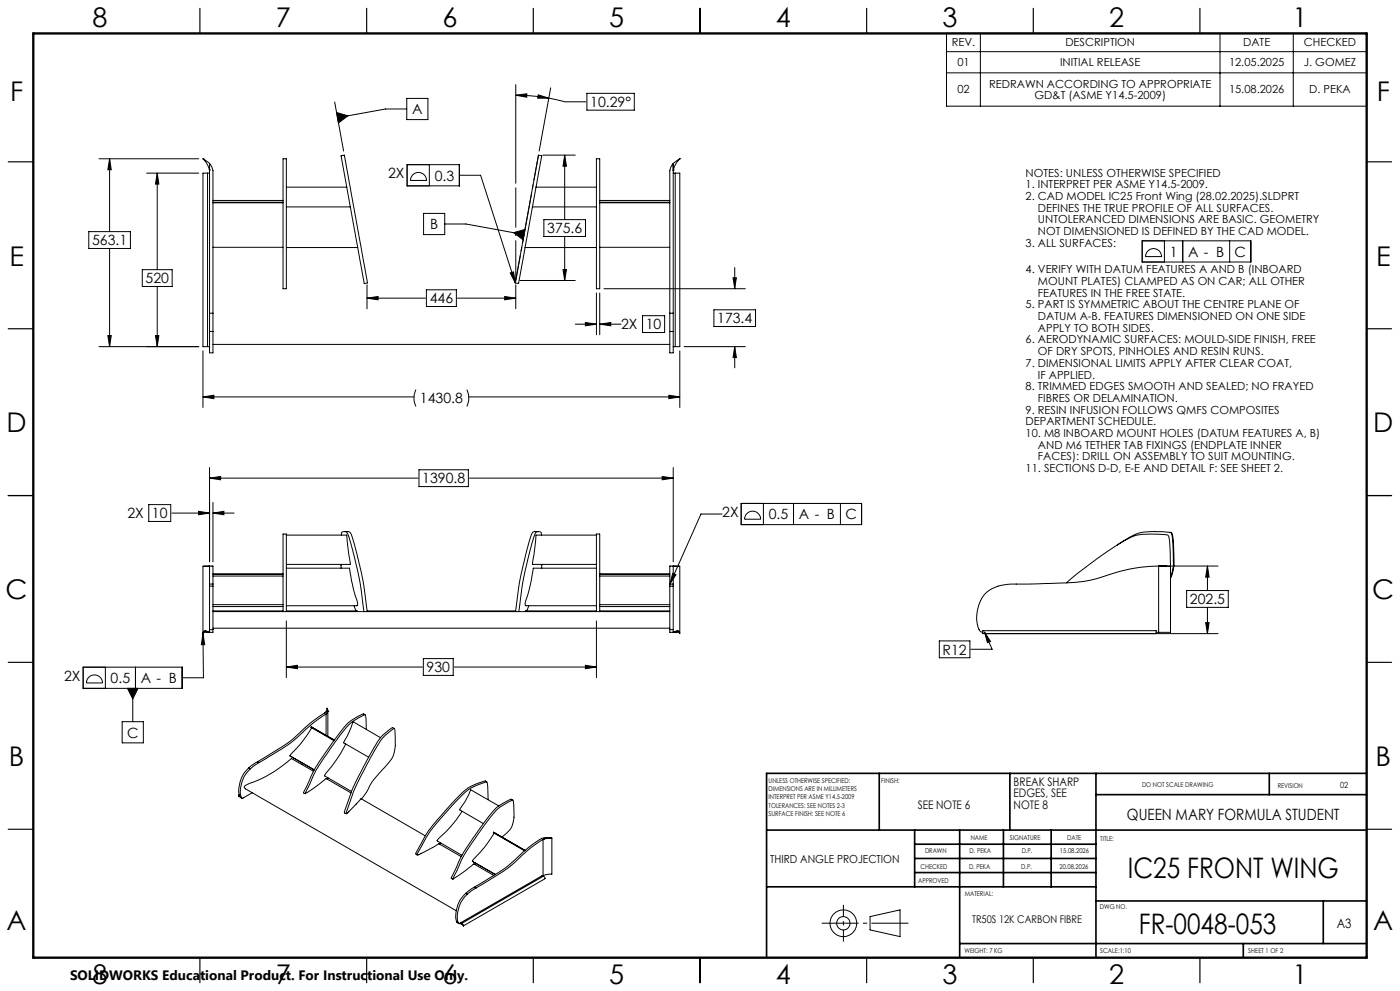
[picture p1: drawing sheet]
<svg xmlns="http://www.w3.org/2000/svg" width="420mm" height="297mm" viewBox="0 0 420 297" stroke-linecap="round" stroke-linejoin="round" font-family="sans-serif">
<g fill="none" stroke="#000" stroke-width=".3">
<path d="M284 10h126v21.8h-126zM284 15.5h126M294.1 10v21.8M366 10v21.8M388 10v21.8M100.4 30.6l2.7 14.7M101 33.7l3.4 1-2.9 2.2zM122 32.7h-6.3l-14.5 2.6M122 29.5h6.4v6.3h-6.4zM154.7 28.5l3.3-.4v1zM154.7 28.5l4.4 .2 5.5 .7M154.7 25.4v29.5"/>
<path d="M161.5 28.4l3.1 1h-3.3zM164.6 29.4l4.8 1.1h6.4M165.2 26.3l-3.5 19M176.1 28h14.2v5h-14.2zM284 21.8h126M29.7 47.6h29.9M32.9 47.6l.5 3.3h-1.1zM32.9 47.6v21.8M44 51.9h15.6M47.2 51.9l.5 3.3h-1.1zM47.2 51.9v28.9M60.9 47.6l1.2 1.6 .8 1.9v-2.1"/>
<path d="M60.9 47.6l2 1.4M60.9 47.6h.1M62.3 51.9h-1.4v52h1.4M62.3 51.9v52M62.3 51.9h.6M62.8 50.9h.1M62.9 49l.4 .5a4.9 4.9 0 0 1 .6 3.4v41M62.9 49v44.9M84.9 47.6h1v38.9h-1zM85.9 56.1h18.1M122.1 49.4h15.7v6.3h-15.7zM123.8 52.5a2.41 2.41 0 0 1 2.6-.6 2.41 2.41 0 0 1 1.6 2.2h-4.8l.1-.9z"/>
<path d="M128.8 49.4v6.3M137.8 52.5h6.4l10.4 32.3M160.8 56.1h18.1M162.8 46.5h9.8M169.4 46.5l.5 3.3h-1zM169.4 46.5v19.3M178.9 47.6h1v38.9h-1zM202 49l-.4 .5a4.9 4.9 0 0 0-.7 3.4v41M202 49v44.9M202 51.9h.6M202 50.9h.1M202.6 51.9h1.3v52h-1.3"/>
<path d="M202.6 51.9v52M203.9 47.6l-1.2 1.6-.7 1.9v-2.1M203.9 47.6l-1.9 1.4M203.9 47.6h.1M26.6 69.4h12.5v5.1h-12.5zM32.9 74.5v29.4M63.9 74.1h21M63.9 60.1h21M63.9 60.6h21M63.9 60.8h21M85.9 62h19.2M85.9 74.2h21.4"/>
<path d="M127.1 64h6.3v6.3h-6.3zM133.4 67.1h6.4l17.4 3.2M154.1 69.7l3.4-.9-.6 3.1zM157.5 74.2h21.4M159.7 62h19.2M163.2 65.8h12.4v5.1h-12.4zM169.4 70.9v13.2M179.9 74.1h21M179.9 60.1h21M179.9 60.6h21M179.9 60.8h21M342.7 72.2h32.5v6.3h-32.5z"/>
<path d="M344.3 75.3a2.41 2.41 0 0 1 2.6-.6 2.41 2.41 0 0 1 1.6 2.2h-4.8l.1-.8zM349.3 72.2v6.3M354.8 72.2v6.3M368.9 72.2v6.3M42.7 80.8h8.9v5.1h-8.9zM47.2 85.9v18M62.9 93.9v5.4M62.9 99.3v6.5l1-.1v-6.4M62.9 93.9h1M62.9 99.3h1M63.9 93.9v5.4M110.1 89.4l3.3-.5v.9z"/>
<path d="M110.1 85.3v7.2M110.1 89.4h17.5M110.2 84.8l-6.9-38.3-1 .2 7 38.3 .9-.2M127.9 86.9h9v5h-9zM137.2 89.4h17.5M151.4 88.9l3.3 .5-3.3 .4zM153.1 81.8l1-.3 .5 3.3zM154.6 84.8l6.9-38.3 1 .2v.2l-6.9 38.1-1-.2M154.7 85.3v7.2M156 84.1h16.6M168.9 80.8h1l-.5 3.3zM172.6 97.2h6.3"/>
<path d="M175.6 96.7l3.3 .5-3.3 .4zM178.9 87.8v12.5M179.9 97.2l3.3-.5v.9zM179.9 87.8v12.5M179.9 97.2h6.4M181.2 86.5h42.4M192.8 94.6h6.6v5.1h-6.6zM200.9 93.9v5.4M200.9 99.3v6.4l1.1 .1v-6.5M200.9 93.9h1.1M200.9 99.3h1.1M202 93.9v5.4"/>
<path d="M214.2 92.8h12.5v5.1h-12.5zM219.9 83.3h1l-.5 3.2zM220.4 80.2v6.3M29.7 103.9h29.9M32.3 100.6h1.1l-.5 3.3zM46.6 100.6h1.1l-.5 3.3zM60.9 119l3.3-.5v1zM60.9 105.2v16.9M60.9 119h63.3M62.3 103.9h.6M63.9 103.2h137M124.8 116.8l-.6 2v1.4l.6 1.6"/>
<path d="M140.1 116.8l.5 2v1.4l-.5 1.6M140.7 119h63.2M200.7 118.5l3.2 .5-3.2 .5zM202 103.9h.6M203.9 105.2v16.9M205.2 103.9h18.4M220.4 103.9l.5 3.3h-1zM220.4 103.9v6.3M44.6 151.2h6.6v5.1h-6.6zM51.6 153.8h11.3M59.6 153.2l3.3 .6-3.3 .5zM62.9 143.3l3.3-.5v1z"/>
<path d="M62.9 140.1v28.3M62.9 143.3h62.5M63.9 153.8l3.3-.6v1.1zM63.9 150.6v17.8M63.9 153.8h6.3M103.3 159.3h1a1.14 1.14 0 0 1 1.2 1.1l3 11.5 .8 4.6 .8 6.8M125.7 140.8h14.8v5h-14.8zM140.9 143.3h61.1M161.5 159.3h-1a1.14 1.14 0 0 0-1.2 1.1l-2.9 11.5-.9 4.6-.8 6.8M198.6 142.8l3.4 .5-3.4 .5zM202 140.1v28.3M216.6 154.1h-6.3l-9.4 20.9"/>
<path d="M222.4 150.9h36.1v6.3h-36.1zM224 154a2.38 2.38 0 0 1 2.7-.7 2.38 2.38 0 0 1 1.5 2.3h-4.8l.2-.9zM229 150.9v6.3M238.1 150.9v6.3M252.1 150.9v6.3M346.4 159.3h.2M351 159.5l.3 .1a8.6 8.6 0 0 1 .8 5l.1 4.9M62.9 169.6l-1.7 .1M62.9 175.7v13M62.9 175v.7M62.9 169.6h1v5.4M62.9 169.6v5.4"/>
<path d="M62.9 169.6l-2 .1 .1 19.8M62.9 175h1M62.9 175.7h1M63.9 175.7v13M63.9 175v.7M63.9 172.6h21M63.9 172.2h21M63.9 172h21M85.9 160.4h18.1l1.1 8.4-.1 .4h-19.1M85.9 170.3h18.9l.7 3.9 1.8 6.8-.2 .5h-21.2M102.3 169.2v1.1M102.4 160.4a.98 .98 0 0 1 .8-1.2 .98 .98 0 0 1 1.2 .9l1.4 4.9 1.7 6.9 1.7 11.4"/>
<path d="M162.4 160.4a.98 .98 0 0 0-.8-1.2 .98 .98 0 0 0-1.1 .9l-1.5 4.9-1.7 6.9-1.7 11.4M162.5 169.2v1.1M178.9 170.3h-18.9l-.9 4.8-1.6 5.9 .2 .5h21.2M178.9 160.4h-18.1l-1.1 8.4 .1 .4h19.1M179.9 172.6h21M179.9 172.2h21M179.9 172h21M200.9 175.7v13M200.9 175v.7M200.9 175h1.1M200.9 175.7h1.1M201.8 171.8l1 .5-1.9 2.7z"/>
<path d="M202 169.6l1.7 .1M202 175.7v13M202 175v.7M202 169.6h-1.1v5.4M202 169.6v5.4M202 169.6l1.9 .1v19.8M335.1 163.4a17.2 17.2 0 0 1 8.8-4l6.5 .1a1.14 1.14 0 0 1 1.3 1.5l.3 8.5M347.6 169.6l3.6 .1M347.6 169.6h2.1M347.6 169.6v19.9M349.7 169.6l1.5 .1M349.7 169.6a51.4 51.4 0 0 0-19.9 3.6 54 54 0 0 1-15.4 1.7l-10.2 .1a11.1 11.1 0 0 0-9.2 3.6 10.3 10.3 0 0 0-1 10.6l.9 .3"/>
<path d="M349.7 169.6h.1M351 169.6h14.4M351.2 169.7v19.8h-3.6M351.2 169.7l-.3-6.3a4.6 4.6 0 0 0-.6-3 30.4 30.4 0 0 0-10.3 .3 108.2 108.2 0 0 0-17.6 11.8l-2.5 2.2M352 169.5l-.8 3.4M352 169.5h.2M352.2 169.5l-.3 1.8-.7 2.1M356 177h12.5v5h-12.5zM362.2 169.6l.5 3.4h-1zM362.2 169.6v7.4M24.9 200h29.8v6.3h-29.8zM31.6 200v6.3"/>
<path d="M40.6 200v6.3M60.9 189.9l.5 3.3h-1zM60.9 189.9l.1 13.2h-6.3M62.9 188.7v.8h-1.8M62.9 189.4h-.6a.75 .75 0 0 0-.9-.3 .75 .75 0 0 0-.5 .8M62.9 188.7h1M63.9 188.7v.8h-1.7a.64 .64 0 0 0-.8-.3 .64 .64 0 0 0-.4 .7h-.1M63.9 188.3h137M63.9 183.3h137M63.9 183.1h21M63.9 181.8h21M63.9 181.2h21"/>
<path d="M84.9 183.3v-23.2h1v23.2M85.9 183.1h21.2l.2 .2M85.9 199.9l3.3-.5v1zM85.9 186.1v17M85.9 199.9h40.8M106.3 181.5l.6 1.6M110.1 183.1h44.6M127 197.4h9v5h-9zM136.3 199.9h42.6M158.6 181.5l-.7 1.6M175.6 199.4l3.3 .5-3.3 .5zM178.9 183.1h-21.2l-.1 .2"/>
<path d="M178.9 183.3v-23.2h1v23.2M178.9 186.1v17M179.9 183.1h21M179.9 181.8h21M179.9 181.2h21M200.9 188.7v.8h1.8a.64 .64 0 0 1 .7-.3 .64 .64 0 0 1 .5 .7 .71 .71 0 0 0-.4-.9 .71 .71 0 0 0-.9 .4h-.6M200.9 188.7h1.1M202 188.7v.8h1.8M281.8 192.1h9.2v5h-9.2zM295.3 189.4l1.8 2.8-.9 .4zM295.3 189.4l2.3 5.2h-6.3M346.9 189.9v-.9h-52v.9h70.5"/>
<path d="M346.9 189.5h.7M361.7 186.6h1l-.5 3.3zM362.2 182v7.9M26.7 202.9a2.38 2.38 0 0 1 2.6-.4 2.38 2.38 0 0 1 1.4 2.2h-4.8l.3-1.1zM36.7 216.3h6.3v6.3h-6.3zM38.2 206.3h3.2l-1.6 3.2zM39.8 206.3v10M93.4 217.8l6.9 4M93.4 217.8l-.1 .2 6.9 4M93.4 217.8l.2 .2M93.5 218.1a54.8 54.8 0 0 1-6.5 8.4v.1M97.8 214l-5.2 3.8a61.7 61.7 0 0 1-14.9 10.8"/>
<path d="M97.8 214v6.4M98.4 213.1l-.6 .9M98.4 213.1a53.7 53.7 0 0 0-11.1 8.9l-10.1 6.3M98.4 213.1l-.3-.9-.2 .8-.5 .7M98.4 213.1h.1M98.4 213.1v7.6M109.5 214.2a1.51 1.51 0 0 0-1.9 .4l-1.8 1a30.8 30.8 0 0 0-6.8 8.1l-5 7.5-2.9 6.2v.2l.4 .3M109.9 218.6l-.1-3.3a.81 .81 0 0 0-.4-1.1 15.8 15.8 0 0 0-7.9 6.9l-6.5 9.5-3.5 7.3M118.3 218.3a1.17 1.17 0 0 0-1.6 .5 16.9 16.9 0 0 0-5.5 7.1l-5.2 10-2.7 7.7M71.6 238.3v.3M71.8 238.3l-.2 .3M71.8 238.5l-.2 .1"/>
<path d="M72 238.8l.6 .4M72 238.8l.4 .2M74.6 230.1a8.8 8.8 0 0 0-2.6 8.7M74.6 230.1l.5 .3M75.1 230.4a8.9 8.9 0 0 0-2.7 8.6M75.7 237.6l-2.8 1.6-.5-.2M77.2 228.3l-2.6 1.8M77.2 228.3l.5 .3M77.7 228.6l-2.6 1.8M87 226.6l7.3 4.1M87 226.6h.1M90.9 228.8l-.4 .3"/>
<path d="M94.1 231.1l-6.7-3.8a39.5 39.5 0 0 1-13.4 7.9l-.7 .5 .4 .7 63.2 36.5M98.5 233.1l-.4 .4M103.7 223a45.9 45.9 0 0 1-6.3 9.4l8 4.8M105.3 237.6l-7.5-4.3-3.6 2.9-2.7 1.7M108.4 239.4a18.1 18.1 0 0 0 3.2-5.1l2.5-2.9a15.1 15.1 0 0 0 4.2-6 18.9 18.9 0 0 0 0-7.1 16.1 16.1 0 0 0-6.3 7.3l-5.7 11.1-2.5 7.1h.3l1.3-1.3 2.9-3.1 19.3 11.1M114.2 221.1l-8.3-4.8a23.4 23.4 0 0 1-2.8 6.2v.1l7.5 4.3M146 234.4a1.11 1.11 0 0 0-1.5 0 14.5 14.5 0 0 0-8 5.3l-5.8 6.6a42.2 42.2 0 0 0-5.9 9.6l.3 .4M146.4 239.7l-.1-4.1a.86 .86 0 0 0-.5-1.2 16.4 16.4 0 0 0-9.3 6.1l-7.2 8.3-4.2 7.3a.51 .51 0 0 0 .9-.1l5.7-3.1 6.7 3.8M153.8 239.8a1.51 1.51 0 0 0-1.9 .4l-1.8 1a30.8 30.8 0 0 0-6.8 8l-5 7.5-2.9 6.3v.2l.5 .3M103.3 243.7l.6 .2M132.3 252.7l-.5 .2M138.6 243.1a39 39 0 0 1-7.4 8.7v.2l7.4 4.3"/>
<path d="M141.7 258.1l6.9 4M141.7 258.1l.1 .1M142.8 258.7l-.4 .3M148.1 249.4l.2 .2M148.1 249.4l-.1 .2 9.4 5.4M148.1 249.4l9.4 5.5M148.2 249.7a59.9 59.9 0 0 1-6.5 8.4M149.6 241.5l-8.4-4.8a24 24 0 0 1-3.3 6l7.1 4.1M150.6 250.9a7.5 7.5 0 0 0 3.6-8.1l-.1-1.9a.83 .83 0 0 0-.4-1.1 15.8 15.8 0 0 0-7.9 6.9l-6.5 9.4-3.4 7.4M162.9 251.6v10.8M163.9 251l-3 1.8-3.5 2.9a61.7 61.7 0 0 1-14.6 10.5M163.9 251h.1"/>
<path d="M163.9 251l-1 .6M163.9 251h-.4a19.1 19.1 0 0 0-7 4.8 58.7 58.7 0 0 1-13.7 9.8l-.5 .3M163.9 251l1.7 .2M165.6 251.2l-2.7 .4M165.6 251.2v10.8l-2.7 .4M137.1 276.3l.6 .5M137.1 276.3l.4 .3M137.5 276.6l.5 .2M138 276.6l.3 .2a.54 .54 0 0 1 .7 .7M138 276.6v.2M138 276.8l.4 .1M138.4 276.8l24.5-14.1a.55 .55 0 0 1 .6 .6l-24.5 14.2"/>
<path d="M138.4 276.9a.45 .45 0 0 1 .6 .6M138.5 276.9h-.1M139 277.5h.1M139.7 267.7a8.8 8.8 0 0 0-2.6 8.6M139.7 267.7l.5 .3M140.2 268a8.8 8.8 0 0 0-2.7 8.6M142.3 265.9l-2.6 1.8M142.3 265.9l.5 .3M142.8 266.2l-2.6 1.8M148.1 262.4l-6-3.5-2.7 2.2-3.5 2.4M162.8 262.7l-.2-.2-24.6 14.1M162.9 262.4l-.3 .1"/>
<path d="M261 274.7l9-2v8l-9-2z"/>
<circle cx="253" cy="276.7" r="4"/>
<circle cx="253" cy="276.7" r="2"/>
</g>
<path d="M246.5 276.7h26" fill="none" stroke="#000" stroke-width=".3" stroke-dasharray="15.2 1.3 1.3 1.3" stroke-dashoffset="4.1" stroke-linecap="butt"/>
<path d="M253 282.2v-11" fill="none" stroke="#000" stroke-width=".3" stroke-dasharray="15.2 1.3 1.3 1.3" stroke-dashoffset="11.6" stroke-linecap="butt"/>
<g fill="none" stroke="#000" stroke-width=".35">
<path d="M60 2.5v7.5M110 2.5v7.5M160 2.5v7.5M210 2.5v7.5M260 2.5v7.5M310 2.5v7.5M360 2.5v7.5M2.5 48.5h7.5M410 48.5h7.5M2.5 98.5h7.5M410 98.5h7.5M2.5 148.5h7.5"/>
<path d="M410 148.5h7.5M2.5 198.5h7.5M410 198.5h7.5M2.5 248.5h7.5M410 248.5h7.5M60 287v7.5M110 287v7.5M160 287v7.5M210 287v7.5M260 287v7.5M310 287v7.5M360 287v7.5"/>
</g>
<g fill="none" stroke="#000" stroke-width=".5">
<path d="M263.8 231.8v17M303 231.8v17M328.8 231.8v55.2M328.8 238.2h81.2M380.8 231.8v6.4M410 231.8h-180v55.2M230 248.8h180M274.4 257.3h54.4M274.4 253h54.4M274.4 248.8v17M287.9 248.8v38.2M301 248.8v17"/>
<path d="M315.3 248.8v17M230 265.8h98.8M274.4 261.5h54.4M328.8 270h81.2M397 270v12.8M287.9 282.8h122.1M373 282.8v4.2"/>
</g>
<path d="M10 10h400v277h-400z" fill="none" stroke="#000" stroke-width=".7"/>
<g fill="#000">
<path d="M101 33.7l3.4 1-2.9 2.2zM154.7 28.5l3.3-.4v1zM161.5 28.4l3.1 1h-3.3zM32.9 47.6l.5 3.3h-1.1zM47.2 51.9l.5 3.3h-1.1zM169.4 46.5l.5 3.3h-1zM154.1 69.7l3.4-.9-.6 3.1zM110.1 89.4l3.3-.5v.9zM153.1 81.8l1-.3 .5 3.3zM151.4 88.9l3.3 .5-3.3 .4zM168.9 80.8h1l-.5 3.3zM175.6 96.7l3.3 .5-3.3 .4z"/>
<path d="M179.9 97.2l3.3-.5v.9zM219.9 83.3h1l-.5 3.2zM32.3 100.6h1.1l-.5 3.3zM46.6 100.6h1.1l-.5 3.3zM60.9 119l3.3-.5v1zM200.7 118.5l3.2 .5-3.2 .5zM220.4 103.9l.5 3.3h-1zM62.9 143.3l3.3-.5v1zM59.6 153.2l3.3 .6-3.3 .5zM63.9 153.8l3.3-.6v1.1zM198.6 142.8l3.4 .5-3.4 .5zM201.8 171.8l1 .5-1.9 2.7z"/>
<path d="M362.2 169.6l.5 3.4h-1zM60.9 189.9l.5 3.3h-1zM85.9 199.9l3.3-.5v1zM175.6 199.4l3.3 .5-3.3 .5zM295.3 189.4l1.8 2.8-.9 .4zM361.7 186.6h1l-.5 3.3zM38.2 206.3h3.2l-1.6 3.2z"/>
</g>
<path d="M154.7 84.1l6.9-37.6" fill="none" stroke="#000" stroke-width=".3" stroke-dasharray="15.2 1.3 1.3 1.3" stroke-dashoffset="7.6" stroke-linecap="butt"/>
<path d="M154.7 84.1v-27.9" fill="none" stroke="#000" stroke-width=".3" stroke-dasharray="15.2 1.3 1.3 1.3" stroke-dashoffset="3.2" stroke-linecap="butt"/>
<g font-size="8.5">
<text x="338.4" y="263.2">IC25 FRONT WING</text>
<text x="341.6" y="279.9">FR-0048-053</text>
</g>
<g font-size="8.1">
<text x="27.7" y="8">8</text>
<text x="82.7" y="8">7</text>
<text x="132.7" y="8">6</text>
<text x="182.7" y="8">5</text>
<text x="232.7" y="8">4</text>
<text x="282.7" y="8">3</text>
<text x="332.7" y="8">2</text>
<text x="387.7" y="8">1</text>
<text x="3" y="30.4">F</text>
<text x="413" y="30.4">F</text>
<text x="2.8" y="79.6">E</text>
<text x="412.8" y="79.6">E</text>
<text x="2" y="129.6">D</text>
<text x="412" y="129.6">D</text>
<text x="1.7" y="179.6">C</text>
<text x="411.7" y="179.6">C</text>
<text x="2.7" y="229.6">B</text>
<text x="412.7" y="229.6">B</text>
<text x="2" y="278.9">A</text>
<text x="412" y="278.9">A</text>
<text x="27.7" y="295">8</text>
<text x="82.7" y="295">7</text>
<text x="132.7" y="295">6</text>
<text x="182.7" y="295">5</text>
<text x="232.7" y="295">4</text>
<text x="282.7" y="295">3</text>
<text x="332.7" y="295">2</text>
<text x="387.7" y="295">1</text>
</g>
<text font-size="4.7" x="338.1" y="245.6">QUEEN MARY FORMULA STUDENT</text>
<g font-size="4.2">
<text x="123.6" y="34.3">A</text>
<text x="177.1" y="32.1">10.29°</text>
<text x="116.4" y="53.5">2X</text>
<text x="130.4" y="54.1">0.3</text>
<text x="129.1" y="68.7">B</text>
<text x="164.2" y="69.9">375.6</text>
<text x="27.6" y="73.5">563.1</text>
<text x="350.9" y="76.9">1</text>
<text x="356.5" y="76.9">A - B</text>
<text x="370.4" y="76.9">C</text>
<text x="43.7" y="84.9">520</text>
<text x="128.9" y="90.9">446</text>
<text x="186.3" y="98.7">2X</text>
<text x="193.7" y="98.7">10</text>
<text x="215.2" y="96.9">173.4</text>
<text x="126" y="120.9">1430.8</text>
<text x="126.7" y="144.9">1390.8</text>
<text x="38.2" y="155.3">2X</text>
<text x="45.6" y="155.3">10</text>
<text x="216.7" y="155">2X</text>
<text x="230.6" y="155.6">0.5</text>
<text x="239.7" y="155.6">A - B</text>
<text x="253.6" y="155.6">C</text>
<text x="357" y="181.1">202.5</text>
<text x="282.8" y="196.2">R12</text>
<text x="128" y="201.5">930</text>
<text x="19.2" y="204">2X</text>
<text x="33.2" y="204.7">0.5</text>
<text x="42.3" y="204.7">A - B</text>
<text x="38.1" y="221">C</text>
</g>
<text font-size="4.1" x="21" y="293.7">SOLIDWORKS Educational Product. For Instructional Use Only.</text>
<text font-size="3.9" x="401.1" y="278">A3</text>
<g font-size="3.5">
<text x="304.1" y="235.5">BREAK SHARP</text>
<text x="304.1" y="239">EDGES, SEE</text>
<text x="275.3" y="242.4">SEE NOTE 6</text>
<text x="304.1" y="242.5">NOTE 8</text>
</g>
<g font-size="3.3">
<text x="285.5" y="13.9">REV.</text>
<text x="319.6" y="13.9">DESCRIPTION</text>
<text x="372.9" y="13.9">DATE</text>
<text x="391.1" y="13.9">CHECKED</text>
<text x="287.2" y="19.8">01</text>
<text x="318" y="19.8">INITIAL RELEASE</text>
<text x="368.7" y="19.8">12.05.2025</text>
<text x="391.1" y="19.8">J. GOMEZ</text>
<text x="287.2" y="28">02</text>
<text x="296.7" y="26.4">REDRAWN ACCORDING TO APPROPRIATE</text>
<text x="310.3" y="29.6">GD&amp;T (ASME Y14.5-2009)</text>
<text x="368.7" y="28">15.08.2026</text>
<text x="392.7" y="28">D. PEKA</text>
<text x="307.7" y="52.9">NOTES: UNLESS OTHERWISE SPECIFIED</text>
<text x="307.7" y="56.4">1. INTERPRET PER ASME Y14.5-2009.</text>
<text x="307.7" y="59.9">2. CAD MODEL IC25 Front Wing (28.02.2025).SLDPRT</text>
<text x="311.4" y="63.4">DEFINES THE TRUE PROFILE OF ALL SURFACES.</text>
<text x="311.4" y="70.4">NOT DIMENSIONED IS DEFINED BY THE CAD MODEL.</text>
<text x="311.4" y="66.9">UNTOLERANCED DIMENSIONS ARE BASIC. GEOMETRY</text>
<text x="307.7" y="73.9">3. ALL SURFACES:</text>
<text x="307.7" y="81.9">4. VERIFY WITH DATUM FEATURES A AND B (INBOARD</text>
<text x="311.4" y="85.4">MOUNT PLATES) CLAMPED AS ON CAR; ALL OTHER</text>
<text x="311.4" y="88.9">FEATURES IN THE FREE STATE.</text>
<text x="307.7" y="92.4">5. PART IS SYMMETRIC ABOUT THE CENTRE PLANE OF</text>
<text x="311.4" y="95.9">DATUM A-B. FEATURES DIMENSIONED ON ONE SIDE</text>
<text x="311.4" y="99.4">APPLY TO BOTH SIDES.</text>
<text x="307.7" y="102.9">6. AERODYNAMIC SURFACES: MOULD-SIDE FINISH, FREE</text>
<text x="311.4" y="106.4">OF DRY SPOTS, PINHOLES AND RESIN RUNS.</text>
<text x="307.7" y="109.9">7. DIMENSIONAL LIMITS APPLY AFTER CLEAR COAT,</text>
<text x="311.4" y="113.4">IF APPLIED.</text>
<text x="307.7" y="116.9">8. TRIMMED EDGES SMOOTH AND SEALED; NO FRAYED</text>
<text x="307.7" y="123.9">9. RESIN INFUSION FOLLOWS QMFS COMPOSITES</text>
<text x="311.4" y="120.4">FIBRES OR DELAMINATION.</text>
<text x="307.7" y="127.4">DEPARTMENT SCHEDULE.</text>
<text x="307.7" y="130.9">10. M8 INBOARD MOUNT HOLES (DATUM FEATURES A, B)</text>
<text x="311.4" y="137.9">FACES): DRILL ON ASSEMBLY TO SUIT MOUNTING.</text>
<text x="311.4" y="134.4">AND M6 TETHER TAB FIXINGS (ENDPLATE INNER</text>
<text x="307.7" y="141.4">11. SECTIONS D-D, E-E AND DETAIL F: SEE SHEET 2.</text>
<text x="231" y="258.6">THIRD ANGLE PROJECTION</text>
</g>
<text font-size="3.2" x="291.6" y="276.5">TR50S 12K CARBON FIBRE</text>
<text font-size="2.5" x="402" y="236.2">02</text>
<g font-size="2">
<text x="230.6" y="234.6">UNLESS OTHERWISE SPECIFIED:</text>
<text x="230.6" y="237.1">DIMENSIONS ARE IN MILLIMETERS</text>
<text x="230.6" y="239.6">INTERPRET PER ASME Y14.5-2009</text>
<text x="264.4" y="234.6">FINISH:</text>
<text x="342.6" y="236">DO NOT SCALE DRAWING</text>
<text x="383.3" y="236.2">REVISION</text>
<text x="230.6" y="242.1">TOLERANCES: SEE NOTES 2-3</text>
<text x="230.6" y="244.6">SURFACE FINISH: SEE NOTE 6</text>
<text x="291.2" y="251.7">NAME</text>
<text x="303" y="251.7">SIGNATURE</text>
<text x="320.2" y="251.7">DATE</text>
<text x="330.1" y="251.9">TITLE:</text>
<text x="277.5" y="255.7">DRAWN</text>
<text x="290.9" y="255.7">D. PEKA</text>
<text x="306.5" y="255.7">D.P.</text>
<text x="318" y="255.7">15.08.2026</text>
<text x="276.1" y="260.3">CHECKED</text>
<text x="290.7" y="260.4">D. PEKA</text>
<text x="306.4" y="260.4">D.P.</text>
<text x="317.8" y="260.4">20.08.2026</text>
<text x="275.5" y="264.6">APPROVED</text>
<text x="289.4" y="268.6">MATERIAL:</text>
<text x="330" y="272.5">DWG NO.</text>
<text x="289.4" y="285.7">WEIGHT: 7 KG</text>
<text x="330.1" y="285.6">SCALE:1:10</text>
<text x="374.5" y="285.6">SHEET 1 OF 2</text>
</g>
</svg>
